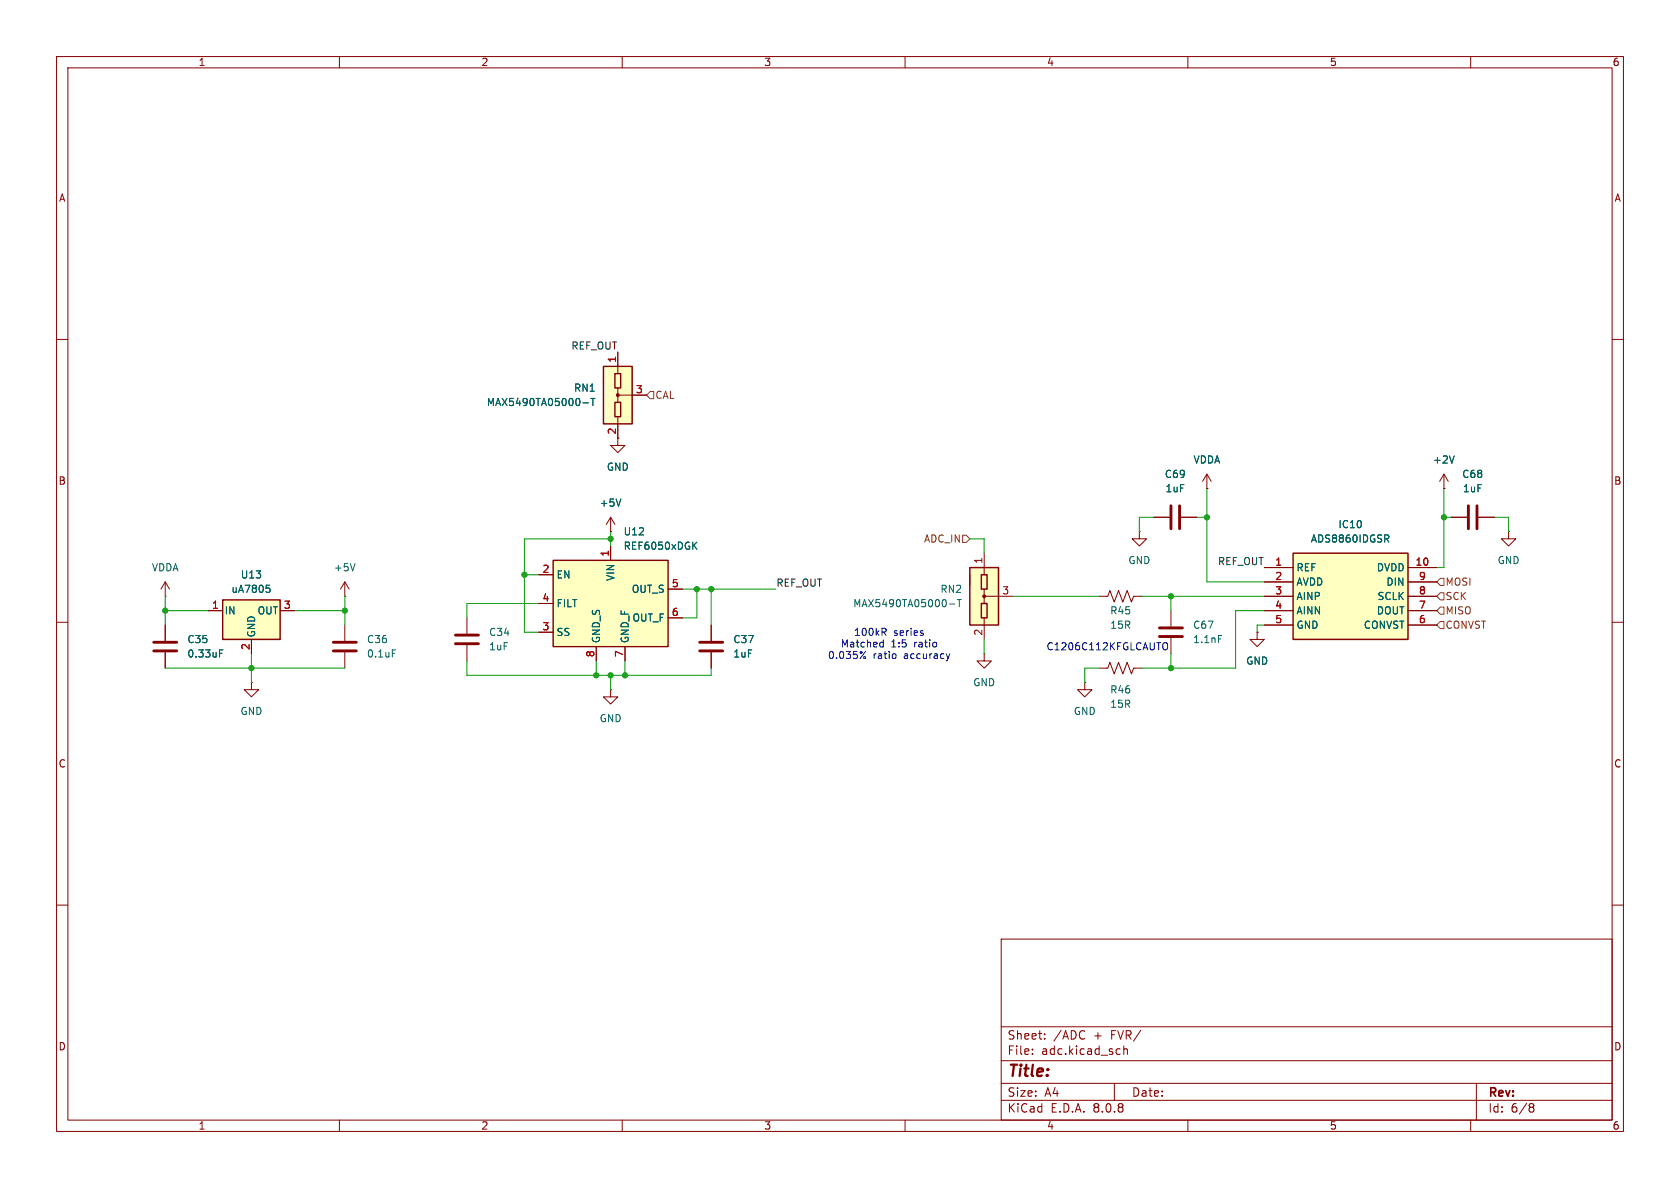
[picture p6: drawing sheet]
<svg xmlns="http://www.w3.org/2000/svg" width="297mm" height="210mm" viewBox="0 0 297 210" stroke-linecap="round" stroke-linejoin="round" font-family="sans-serif">
<g fill="none" stroke="#840000" stroke-width=".18">
<path d="M10 10h277v190h-277zM12 12h273v186h-273zM60 10v2M110 10v2M160 10v2M210 10v2M260 10v2M10 60h2M285 60h2M201.4 94v1.3h-1.2l1.2 1.2 1.3-1.2h-1.3M201.4 94h.1M255.3 86.4h.1"/>
<path d="M255.3 83.8l-.8 1.3M255.3 83.8v2.6M255.3 83.8l.7 1.3M256.5 91.4h2.8M261.4 91.4h2.8M266.7 94v1.3h1.3l-1.3 1.2-1.3-1.2h1.3M266.7 94h.1M10 110h2M194.3 105.4h1.5l.4-1 .8 2 .7-2 .8 2 .8-2 .7 2 .4-1h1.5M285 110h2M44.4 120.7v1.2h1.3l-1.3 1.3-1.2-1.3h1.2M44.4 120.7h.1"/>
<path d="M10 160h2M177 166h108v32h-108zM285 160h2M60 198v2M110 198v2M160 198v2M177 194.5h108M177 191.5h108M177 187.5h108M177 181.5h108M182.5 186.3v.1M182.5 185.5v.1"/>
<path d="M184.7 183.6v.1M184.7 182.8v.1M197 191.5v3M197.9 185.4l.1 .1M198 186.3l-.1 .1M198.7 184.9v1.5M198.7 185.5l.2-.1 .3 .1 .1 .9M210 198v2M260 198v2M261 191.5v6.5M270.6 195.1l.4 .1 .2 .2-.3 .3M270.6 195.7h.3"/>
<path d="M270.9 195.7l.2 .2 .1 .4-.2 .2-.4 .1"/>
</g>
<path d="M259.6 89.4v4.1M261.1 89.4v4.1" fill="none" stroke="#840000" stroke-width=".51"/>
<path d="M257.1 80.6l-.4 1.3" fill="none" stroke="#006464" stroke-width=".18"/>
<path d="M97.8 99.1h20.3v15.2h-20.3z" fill="#ffffc2"/>
<path d="M97.8 99.1h20.3v15.2h-20.3z" fill="none" stroke="#840000" stroke-width=".25"/>
<path d="M107.9 94h.1M107.9 91.4v2.6M107.9 96.5v2.6M107.9 91.4l-.7 1.3M107.9 91.4l.8 1.3M95.2 101.6h2.6M95.2 111.8h2.6M95.2 106.7h2.6M105.4 114.3v2.5M110.5 114.3v2.5M118.1 104.1h2.5M118.1 109.2h2.5" fill="none" stroke="#840000" stroke-width=".18"/>
<path d="M109.8 88.2l-.5 1.3M122.7 96.4l.5 .7M123.2 95.8l-.7 .8" fill="none" stroke="#006464" stroke-width=".18"/>
<path d="M171.4 100.3h5.1v10.2h-5.1z" fill="#ffffc2"/>
<path d="M171.4 100.3h5.1v10.2h-5.1zM173.5 106.7h1v2.5h-1zM173.5 101.6h1v2.5h-1z" fill="none" stroke="#840000" stroke-width=".25"/>
<g fill="none" stroke="#840000" stroke-width=".18">
<path d="M174 97.8v3.8M204 91.4h2.8M208.8 91.4h2.8M213.4 86.4h.1M213.4 83.8l-.8 1.3M213.4 83.8v2.6M213.4 83.8l.7 1.3M61 105.4h.1M61 102.9v2.5M61 110.5v2.8M61 115.3v2.8M61 102.9l-.8 1.2"/>
<path d="M61 102.9l.7 1.2M82.5 109.2v2.8M82.5 114v2.8M171.4 101.6v1.8M174 104.1v2.6M174 109.2v3.8M174 105.4h5.1M222.2 111.8v1.2h1.3l-1.3 1.3-1.2-1.3h1.2M222.2 111.8h.1M107.9 121.9v1.3h1.3l-1.3 1.3-1.2-1.3h1.2M107.9 121.9h.1"/>
</g>
<circle cx="174" cy="105.4" r=".25" fill="#840000" stroke="#840000" stroke-width=".18"/>
<path d="M62.8 99.6l-.4 1.3M69.4 114.9h.6M167.8 106.8h1M169.2 106h.7M169.6 106v1.3" fill="none" stroke="#006464" stroke-width=".18"/>
<path d="M207 89.4v4.1M208.5 89.4v4.1M58.9 115.1h4.1M58.9 113.5h4.1M80.5 112.3h4.1M80.5 113.8h4.1" fill="none" stroke="#840000" stroke-width=".51"/>
<path d="M106.7 64.8h5.1v10.1h-5.1z" fill="#ffffc2"/>
<path d="M106.7 64.8h5.1v10.1h-5.1zM108.7 71.1h1v2.6h-1zM108.7 66h1v2.6h-1z" fill="none" stroke="#840000" stroke-width=".25"/>
<path d="M106.7 66v1.8M109.2 62.2v3.8M109.2 68.6v2.5M109.2 73.7v3.8M109.2 69.9h5.1" fill="none" stroke="#840000" stroke-width=".18"/>
<circle cx="109.2" cy="69.8" r=".25" fill="#840000" stroke="#840000" stroke-width=".18"/>
<path d="M103.1 71.2h.9M104.5 70.4h.7M104.8 70.4v1.3" fill="none" stroke="#006464" stroke-width=".18"/>
<path d="M228.6 97.8h20.3v15.2h-20.3z" fill="#ffffc2"/>
<path d="M228.6 97.8h20.3v15.2h-20.3z" fill="none" stroke="#840000" stroke-width=".25"/>
<path d="M207 108v2.7M207 112.8v2.8M223.5 100.3h5.1M223.5 102.9h5.1M223.5 105.4h5.1M223.5 108h5.1M223.5 110.5h5.1M248.9 100.3h5.1M248.9 102.9h5.1M248.9 105.4h5.1M248.9 108h5.1M248.9 110.5h5.1" fill="none" stroke="#840000" stroke-width=".18"/>
<path d="M245.1 95.2l.4 .6M245.3 94.6l.2 .2v.3l-.2 .1M215.4 112.3h.6" fill="none" stroke="#006464" stroke-width=".18"/>
<path d="M205 111h4M205 112.5h4" fill="none" stroke="#840000" stroke-width=".51"/>
<path d="M39.4 106h10.1v7h-10.1z" fill="#ffffc2"/>
<path d="M39.4 106h10.1v7h-10.1z" fill="none" stroke="#840000" stroke-width=".25"/>
<g fill="none" stroke="#840000" stroke-width=".18">
<path d="M109.2 74.9v3.8h1.3l-1.3 1.3-1.3-1.3h1.3M109.2 62.2v2.6M111.8 69.9h2.5M107.9 94h.1M107.9 96.5v2.6M204 91.4h2.8M208.8 91.4h2.8M213.4 86.4h.1M255.3 86.4h.1M256.5 91.4h2.8M261.4 91.4h2.8M29.2 105.4h.1"/>
<path d="M29.2 102.9l-.8 1.2M29.2 102.9v2.5M29.2 110.5v2.8M29.2 115.3v2.8M29.2 102.9l.8 1.2M36.8 108h2.6M44.4 113v2.6M49.5 108h2.6M95.2 101.6h2.6M95.2 111.8h2.6M95.2 106.7h2.6M105.4 114.3v2.5"/>
<path d="M110.5 114.3v2.5M118.1 104.1h2.5M118.1 109.2h2.5M125.7 110.5v2.8M125.7 115.3v2.8M174 115.6v1.2h1.3l-1.3 1.3-1.3-1.3h1.3M174 115.6h.1M194.3 118.1h1.5l.4-1 .8 2 .7-2 .8 2 .8-2 .7 2 .4-1h1.5M222.2 111.8h.1M223.5 108h5.1M223.5 100.3h5.1M223.5 102.9h5.1"/>
<path d="M223.5 105.4h5.1M223.5 110.5h5.1M248.9 108h5.1M248.9 100.3h5.1M248.9 102.9h5.1M248.9 105.4h5.1M248.9 110.5h5.1M191.8 120.7v1.2h1.2l-1.2 1.3-1.3-1.3h1.3M191.8 120.7h.1"/>
</g>
<g fill="none" stroke="#006464" stroke-width=".18">
<path d="M103.1 71.2h.9M104.5 70.4h.7M104.8 70.4v1.3M109.8 88.2l-.5 1.3M122.7 96.4l.5 .7M123.2 95.8l-.7 .8M245.1 95.2l.4 .6M245.3 94.6l.2 .2v.3l-.2 .1M257.1 80.6l-.4 1.3M38.8 115.5h.4M38.8 114.9h.6M47.1 103.4h.6"/>
<path d="M47.2 103.9h.3l.2 .3-.1 .5h-.4"/>
</g>
<path d="M27.2 115.1h4M27.2 113.5h4M123.7 115.1h4.1M123.7 113.5h4.1" fill="none" stroke="#840000" stroke-width=".51"/>
<path d="M114.9 69.2h.7v1.3h-.7l-.6-.6zM170.2 94.6h.6l.6 .7-.6 .6h-.6zM254.6 107.3h.7v1.3h-.7l-.6-.6zM254.6 104.8h.7v1.2h-.7l-.6-.6zM254.6 109.9h.7v1.2h-.7l-.6-.6zM254.6 102.2h.7v1.3h-.7l-.6-.6z" fill="none" stroke="#725600" stroke-width=".18"/>
<g fill="none" stroke="#0000c2" stroke-width=".18">
<path d="M152.7 116.1h.1l.2 .1-.2 .2h-.1M153 115.2l-.9 1.2M155.8 113.5l.3 .1M156.1 113.1v1.3M156.1 114.3l-.3 .1M156.2 111.7l.5 .6M156.4 111.1l.3 .2-.1 .3-.2 .1M158.3 115.6l.1 .2-.1 .6M163.2 112v.3M167.3 115.6l.3 .8M167.6 116.4l-.1 .3M167.9 115.6l-.3 .8"/>
<path d="M205.6 113.8l.3-.2a.43 .43 0 0 1 .5 .4v.5a.43 .43 0 0 1-.3 .4 .43 .43 0 0 1-.5-.2"/>
</g>
<g fill="none" stroke="#009600" stroke-width=".18">
<path d="M107.9 95.3h-15.2v16.5h2.5M107.9 94v2.5M171.4 95.3h2.6v2.5M204 91.4h-2.6v2.6M211.6 91.4h1.8M213.4 86.4v16.5h10.1M255.3 86.4v13.9h-1.3M255.3 91.4h1.2M264.2 91.4h2.5v2.6M29.2 108h7.6M29.2 118.1h31.8M29.2 105.4v5.1"/>
<path d="M44.4 115.6v5.1M52.1 108h8.9M61 105.4v5.1M82.5 116.8v2.6h43.2v-1.3M92.7 101.6h2.5M95.2 106.7h-12.7v2.5M105.4 116.8v2.6M107.9 119.4v2.5M110.5 116.8v2.6M120.6 104.1h16.6M123.2 104.1v5.1h-2.6M125.7 104.1v6.4"/>
<path d="M174 113v2.6M179.1 105.4h15.2M194.3 118.1h-2.5v2.6M201.9 105.4h21.6M207 105.4v2.6M207 115.6v2.5M223.5 108h-5.1v10.1h-16.5M223.5 110.5h-1.3v1.3"/>
</g>
<g fill="#009600" stroke="#009600" stroke-width=".18">
<circle cx="255.3" cy="91.4" r=".46"/>
<circle cx="213.4" cy="91.4" r=".46"/>
<circle cx="105.4" cy="119.4" r=".46"/>
<circle cx="61" cy="108" r=".46"/>
<circle cx="44.4" cy="118.1" r=".46"/>
<circle cx="92.7" cy="101.6" r=".46"/>
<circle cx="29.2" cy="108" r=".46"/>
<circle cx="125.7" cy="104.1" r=".46"/>
<circle cx="207" cy="118.1" r=".46"/>
<circle cx="207" cy="105.4" r=".46"/>
<circle cx="123.2" cy="104.1" r=".46"/>
<circle cx="107.9" cy="119.4" r=".46"/>
<circle cx="110.5" cy="119.4" r=".46"/>
<circle cx="107.9" cy="95.3" r=".46"/>
</g>
<text font-size="2.8" fill="#840000" x="178" y="190.9">Title:</text>
<g font-size="2.1" fill="#840000">
<text x="178" y="184">Sheet:</text>
<text x="186.2" y="184">/ADC</text>
<text x="193.4" y="184">+</text>
<text x="196.5" y="184">FVR/</text>
<text x="178" y="186.7">File:</text>
<text x="184.1" y="186.7">adc.kicad_sch</text>
<text x="178" y="196.9">KiCad</text>
<text x="178" y="194.1">Size:</text>
<text x="184.7" y="194.1">A4</text>
<text x="185.7" y="196.9">E.D.A.</text>
<text x="193.3" y="196.9">8.0.8</text>
<text x="200" y="194.1">Date:</text>
<text x="263" y="194.3">Rev:</text>
<text x="263" y="196.9">Id:</text>
<text x="267.1" y="196.9">6/8</text>
</g>
<g font-size="1.8" fill="#840000">
<text x="35" y="11.9">1</text>
<text x="85" y="11.9">2</text>
<text x="135" y="11.9">3</text>
<text x="185" y="11.9">4</text>
<text x="235" y="11.9">5</text>
<text x="285" y="11.9">6</text>
<text x="10.3" y="35.9">A</text>
<text x="285.3" y="35.9">A</text>
<text x="109" y="76.9" transform="rotate(-90 109 76.9)">2</text>
<text x="10.3" y="85.9">B</text>
<text x="285.3" y="85.9">B</text>
<text x="10.3" y="135.9">C</text>
<text x="285.3" y="135.9">C</text>
<text x="10.3" y="185.9">D</text>
<text x="285.3" y="185.9">D</text>
<text x="35" y="199.9">1</text>
<text x="85" y="199.9">2</text>
<text x="135" y="199.9">3</text>
<text x="185" y="199.9">4</text>
<text x="235" y="199.9">5</text>
<text x="285" y="199.9">6</text>
</g>
<g font-size="1.8" fill="#0f0f0f">
<text x="100.9" y="61.9">REF_OUT</text>
<text x="215.2" y="100">REF_OUT</text>
<text x="137.2" y="103.8">REF_OUT</text>
</g>
<g font-size="1.8" fill="#a90000">
<text x="109" y="64.2" transform="rotate(-90 109 64.2)">1</text>
<text x="112.3" y="69.6">3</text>
<text x="95.8" y="101.3">2</text>
<text x="107.7" y="98.5" transform="rotate(-90 107.7 98.5)">1</text>
<text x="173.7" y="99.8" transform="rotate(-90 173.7 99.8)">1</text>
<text x="225.4" y="100.1">1</text>
<text x="250.1" y="100.1">10</text>
<text x="37.4" y="107.7">1</text>
<text x="50.1" y="107.7">3</text>
<text x="95.8" y="106.4">4</text>
<text x="118.7" y="103.9">5</text>
<text x="177.1" y="105.2">3</text>
<text x="225.4" y="102.6">2</text>
<text x="225.4" y="105.2">3</text>
<text x="225.4" y="107.7">4</text>
<text x="250.8" y="107.7">7</text>
<text x="250.8" y="105.2">8</text>
<text x="250.8" y="102.6">9</text>
<text x="95.8" y="111.5">3</text>
<text x="118.7" y="109">6</text>
<text x="173.7" y="112.5" transform="rotate(-90 173.7 112.5)">2</text>
<text x="225.4" y="110.2">5</text>
<text x="250.8" y="110.2">6</text>
<text x="44.2" y="115" transform="rotate(-90 44.2 115)">2</text>
<text x="105.2" y="116.3" transform="rotate(-90 105.2 116.3)">8</text>
<text x="110.2" y="116.3" transform="rotate(-90 110.2 116.3)">7</text>
</g>
<g font-size="1.8" fill="#006464">
<text x="86" y="72">MAX5490TA05000-T</text>
<text x="101.4" y="69.4">RN1</text>
<text x="107.2" y="83.4">GND</text>
<text x="210.9" y="82.1">VDDA</text>
<text x="253.2" y="82.1">+2V</text>
<text x="105.9" y="89.8">+5V</text>
<text x="205.8" y="84.7">C69</text>
<text x="205.9" y="87.2">1uF</text>
<text x="258.4" y="84.7">C68</text>
<text x="258.5" y="87.2">1uF</text>
<text x="110.2" y="94.8">U12</text>
<text x="236.5" y="93.6">IC10</text>
<text x="26.7" y="101.2">VDDA</text>
<text x="58.9" y="101.2">+5V</text>
<text x="110.2" y="97.4">REF6050xDGK</text>
<text x="199.4" y="99.9">GND</text>
<text x="229.1" y="101.2">REF</text>
<text x="231.6" y="96.1">ADS8860IDGSR</text>
<text x="243.3" y="101.2">DVDD</text>
<text x="264.7" y="99.9">GND</text>
<text x="40.8" y="105">uA7805</text>
<text x="42.5" y="102.5">U13</text>
<text x="98.3" y="102.5">EN</text>
<text x="98.3" y="107.5">FILT</text>
<text x="108.8" y="102.8" transform="rotate(-90 108.8 102.8)">VIN</text>
<text x="111.6" y="105">OUT_S</text>
<text x="150.7" y="107.5">MAX5490TA05000-T</text>
<text x="166.2" y="105">RN2</text>
<text x="229.1" y="103.7">AVDD</text>
<text x="229.1" y="106.3">AINP</text>
<text x="243.4" y="106.3">SCLK</text>
<text x="245" y="103.7">DIN</text>
<text x="33" y="113.9">C35</text>
<text x="39.6" y="108.8">IN</text>
<text x="45.3" y="112.8" transform="rotate(-90 45.3 112.8)">GND</text>
<text x="45.4" y="108.8">OUT</text>
<text x="64.8" y="113.9">C36</text>
<text x="86.4" y="112.6">C34</text>
<text x="98.3" y="112.6">SS</text>
<text x="106.3" y="113.8" transform="rotate(-90 106.3 113.8)">GND_S</text>
<text x="111.4" y="113.8" transform="rotate(-90 111.4 113.8)">GND_F</text>
<text x="111.7" y="110.1">OUT_F</text>
<text x="129.5" y="113.9">C37</text>
<text x="196.2" y="108.8">R45</text>
<text x="196.2" y="111.4">15R</text>
<text x="210.8" y="111.4">C67</text>
<text x="210.8" y="113.9">1.1nF</text>
<text x="229.1" y="108.8">AINN</text>
<text x="229.1" y="111.4">GND</text>
<text x="241" y="111.4">CONVST</text>
<text x="243.3" y="108.8">DOUT</text>
<text x="33" y="116.4">0.33uF</text>
<text x="64.8" y="116.4">0.1uF</text>
<text x="86.4" y="115.2">1uF</text>
<text x="129.5" y="116.4">1uF</text>
<text x="220.2" y="117.7">GND</text>
<text x="172" y="121.5">GND</text>
<text x="196.2" y="122.8">R46</text>
<text x="196.2" y="125.3">15R</text>
<text x="42.4" y="126.6">GND</text>
<text x="105.9" y="127.9">GND</text>
<text x="189.7" y="126.6">GND</text>
</g>
<g font-size="1.8" fill="#725600">
<text x="115.8" y="70.7">CAL</text>
<text x="163.3" y="96.1">ADC_IN</text>
<text x="255.5" y="106.3">SCK</text>
<text x="255.5" y="103.7">MOSI</text>
<text x="255.5" y="108.8">MISO</text>
<text x="255.5" y="111.4">CONVST</text>
</g>
<g font-size="1.8" fill="#0000c2">
<text x="150.9" y="112.6">100kR</text>
<text x="158" y="112.6">series</text>
<text x="146.3" y="116.7">0.035%</text>
<text x="148.5" y="114.7">Matched</text>
<text x="154.3" y="116.7">ratio</text>
<text x="157.5" y="114.7">1:5</text>
<text x="159.9" y="116.7">accuracy</text>
<text x="161.7" y="114.7">ratio</text>
<text x="184.9" y="115.2">C1206C112KFGLCAUTO</text>
</g>
</svg>
